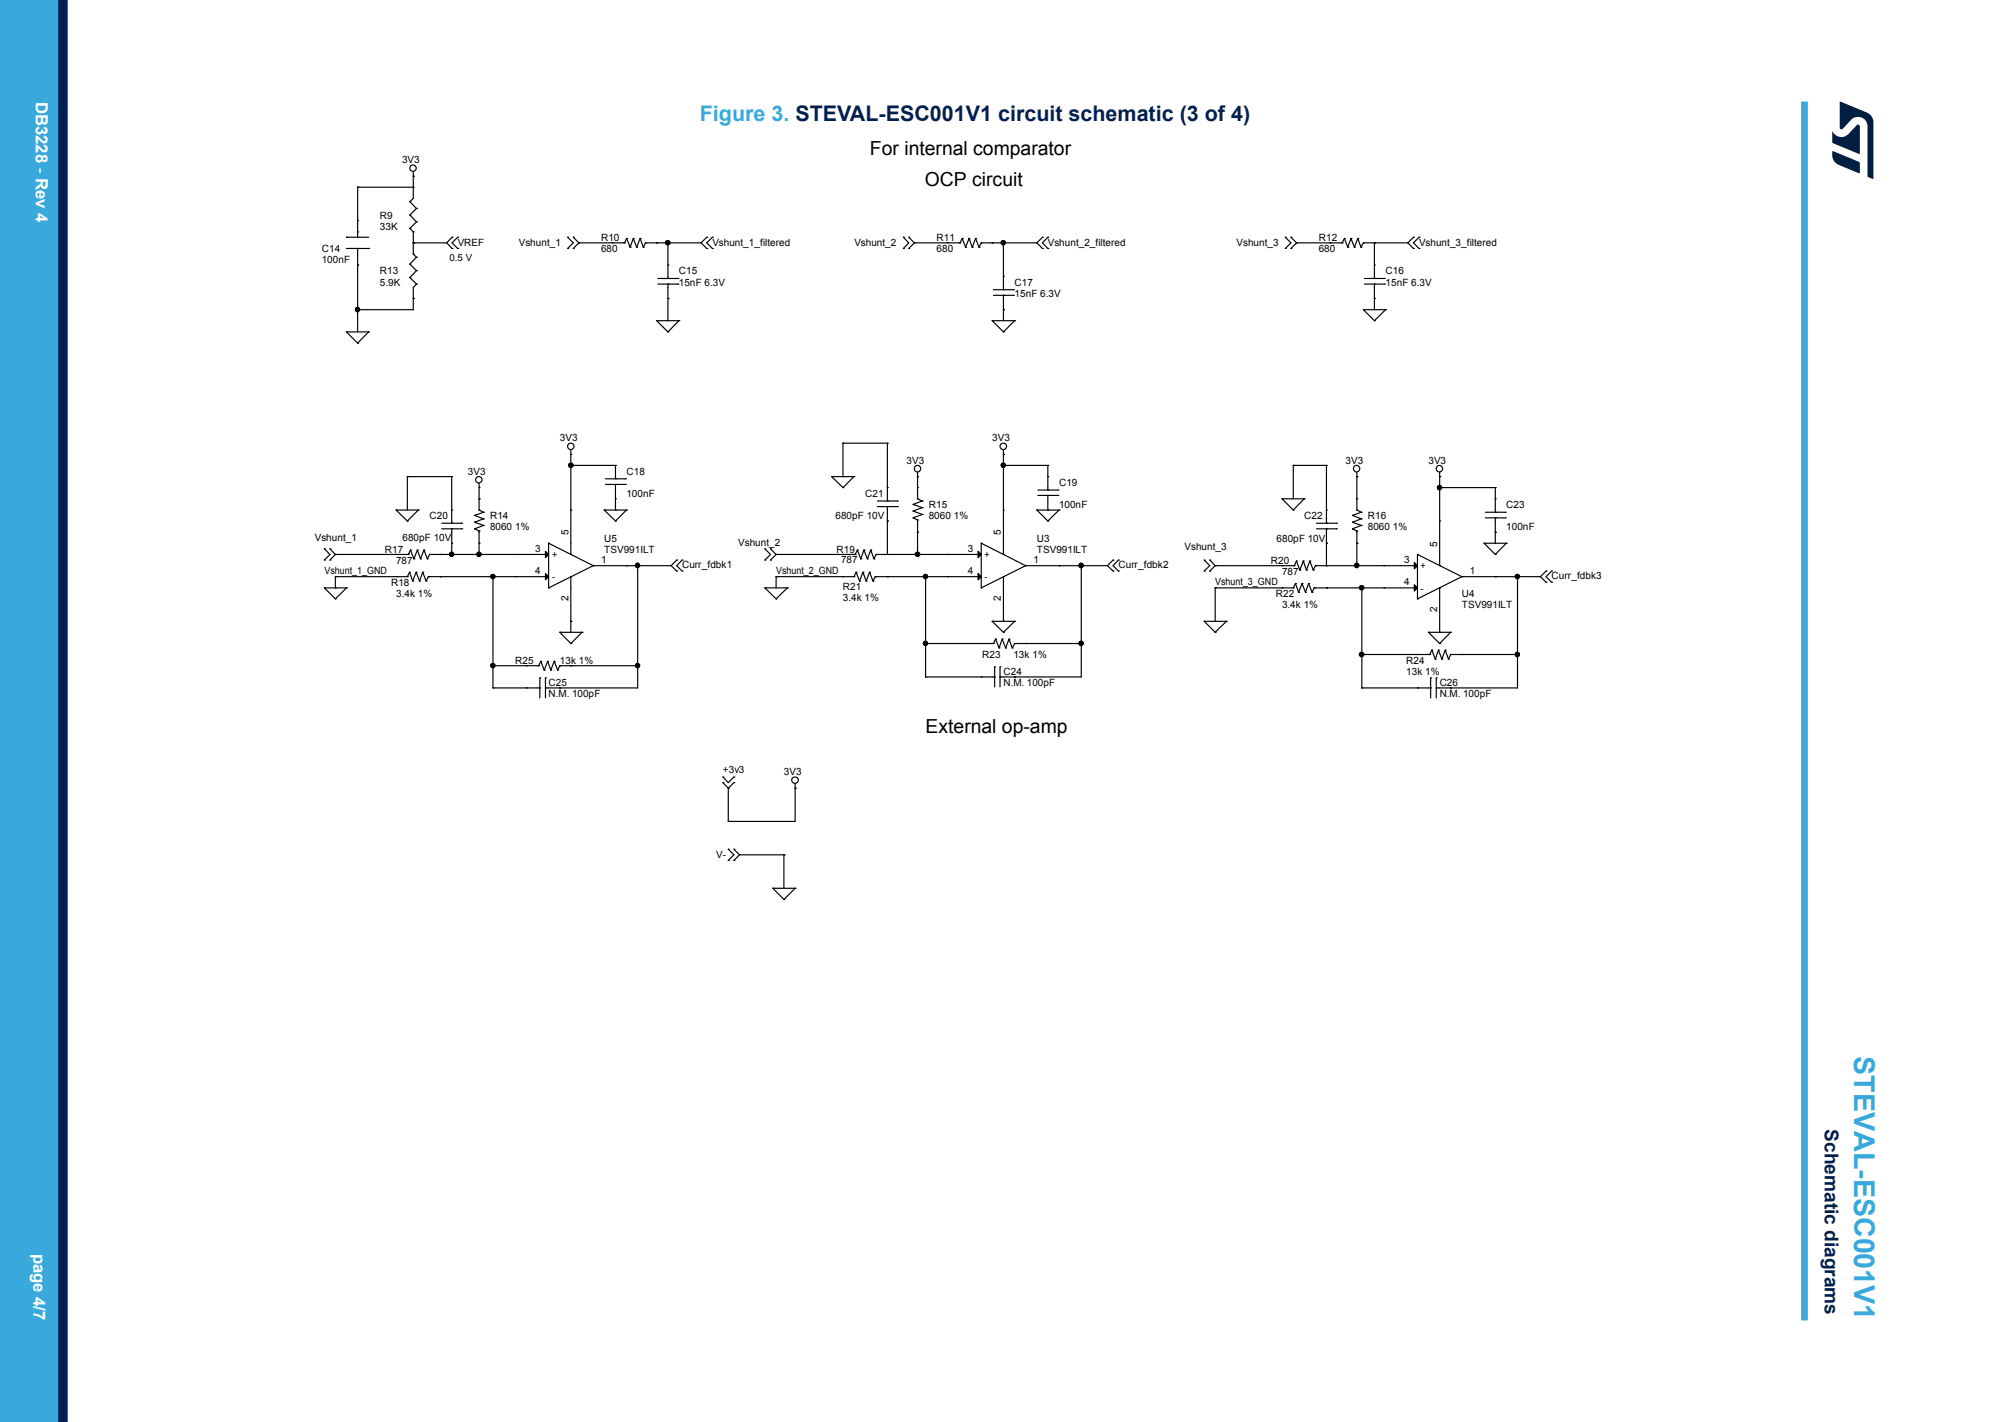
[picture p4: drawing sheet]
<svg xmlns="http://www.w3.org/2000/svg" width="297mm" height="210mm" viewBox="0 0 297 210" stroke-linecap="round" stroke-linejoin="round" font-family="sans-serif">
<g fill="none" stroke="#000" stroke-width=".17">
<path d="M51.2 35h.1M51.2 35h3.2M51.2 36.7h3.2M52.8 36.7h.1M52.8 34.2h.1M52.8 39.1h.1M52.8 32.6h.1M52.8 27.6h.1M52.8 27.6v7.4M52.8 36.7v12.3M52.8 27.6h8.2M54.4 36.7h.1"/>
<path d="M60.5 39h.1M60.5 29.8h.1M60.5 31.8h.1M60.5 33.7h.1M60.5 39l1 1M60.5 29.8l1 1M60.5 31.8l1 1M60.5 33.7l.5 .5M61 26h.1M61 37.5h.1M61 35.9h.1M61 34.2h.1"/>
<path d="M61 27.6h.1M61 25.3v4l-.5 .5M61 34.2v3.3M61 35.9h5M61 37.5l.5 .5M61.5 40h.1M61.5 38h.1M61.5 30.8h.1M61.5 32.8h.1M61.5 40l-1 1M61.5 38l-1 1M61.5 30.8l-1 1"/>
<path d="M61.5 32.8l-1 .9M66 35.9l.8 .8M66.8 35h.1M66.8 36.7h.1M66.8 35l-.8 .9M67.6 36.7h.1M67.6 35h.1M67.6 35l-.8 .9 .8 .8M83.8 35h.1M83.8 36.7h.1M83.8 35l.9 .9-.9 .8M84.7 36.7h.1"/>
<path d="M84.7 35h.1M84.7 35l.8 .9M85.5 35.9h.1M85.5 35.9l-.8 .8M85.5 35.9h6.7M90.4 35.9h.1M92.2 35.9h.1M92.6 35.2h.1M92.6 35.2l-.4 .7M92.6 35.2l.5 1.3M93.1 36.5h.1M93.5 35.2h.1"/>
<path d="M93.5 35.2l-.4 1.3M93.5 35.2l.5 1.3M94 36.5h.1M94.5 35.2h.1M94.5 35.2l-.5 1.3M94.5 35.2l.5 1.3M95 36.5h.1M95.3 35.9h.1M95.3 35.9h8.2M95.3 35.9l-.3 .6M97 35.9h.1M98.6 39.1h.1"/>
<path d="M98.6 35.9h.1M98.6 35.9v5.2M103.5 35.9l.9 .8M104.4 35h.1M104.4 36.7h.1M104.4 35l-.9 .9M105.2 36.7h.1M105.2 35h.1M105.2 35l-.8 .9 .8 .8M133.4 35h.1M133.4 36.7h.1M133.4 35l.8 .9-.8 .8"/>
<path d="M134.2 36.7h.1M134.2 35h.1M134.2 35l.8 .9M135 35.9h.1M135 35.9l-.8 .8M135 35.9h6.8M140 35.9h.1M141.8 35.9h.1M142.1 35.2h.1M142.1 35.2l-.3 .7M142.1 35.2l.5 1.3M142.6 36.5h.1"/>
<path d="M143.1 35.2h.1M143.1 35.2l-.5 1.3M143.1 35.2l.5 1.3M143.6 36.5h.1M144.1 35.2h.1M144.1 35.2l-.5 1.3M144.1 35.2l.5 1.3M144.6 36.5h.1M144.9 35.9h.1M144.9 35.9h8.2M144.9 35.9l-.3 .6M146.5 35.9h.1"/>
<path d="M148.2 35.9h.1M148.2 35.9v6.9M153.1 35.9l.9 .8M154 35h.1M154 36.7h.1M154 35l-.9 .9M154.8 36.7h.1M154.8 35h.1M154.8 35l-.8 .9 .8 .8M189.8 35h.1M189.8 36.7h.1M189.8 35l.9 .9-.9 .8"/>
<path d="M190.7 36.7h.1M190.7 35h.1M190.7 35l.8 .9M191.5 35.9h.1M191.5 35.9l-.8 .8M191.5 35.9h6.7M196.4 35.9h.1M198.2 35.9h.1M198.5 35.2h.1M198.5 35.2l-.3 .7M198.5 35.2l.6 1.3M199.1 36.5h.1"/>
<path d="M199.5 35.2h.1M199.5 35.2l-.4 1.3M199.5 35.2l.5 1.3M200 36.5h.1M200.5 35.2h.1M200.5 35.2l-.5 1.3M200.5 35.2l.5 1.3M201 36.5h.1M201.4 35.9h.1M201.4 35.9l-.4 .6M201.4 35.9h6.5M203 39.1h.1"/>
<path d="M203 35.9h.1M203 35.9v5.2M207.9 35.9l.8 .8M208.7 35h.1M208.7 36.7h.1M208.7 35l-.8 .9M209.6 36.7h.1M209.6 35h.1M209.6 35l-.9 .9 .9 .8M51.2 49h.1M51.2 49h3.2M51.2 49l1.6 1.7"/>
<path d="M52.8 50.7h.1M52.8 45.7h.1M54.4 49h.1M54.4 49l-1.6 1.7M60.5 41h.1M60.5 41l1 1M61 44.1h.1M61.5 42h.1M61.5 42l-.5 .5v3.2h-8.2M97 47.4h.1M97 47.4h3.3M97 47.4l1.6 1.6"/>
<path d="M97.2 42h2.9M97.2 41.1h2.9M98.6 49h.1M98.6 41.1h.1M98.6 42h.1M98.6 44.1h.1M98.6 42v5.4M100.1 42h.1M100.1 41.1h.1M100.3 47.4h.1M100.3 47.4l-1.7 1.6M146.5 47.4h.1"/>
<path d="M146.5 47.4h3.4M146.5 47.4l1.7 1.6M146.7 43.6h3M146.7 42.8h3M148.2 49h.1M148.2 42.8h.1M148.2 43.6h.1M148.2 40.8h.1M148.2 45.7h.1M148.2 43.6v3.8M149.7 43.6h.1M149.7 42.8h.1"/>
<path d="M149.9 47.4h.1M149.9 47.4l-1.7 1.6M201.4 45.7h.1M201.4 45.7h3.2M201.4 45.7l1.6 1.7M201.5 42h3M201.5 41.1h3M203 47.4h.1M203 41.1h.1M203 42h.1M203 44.1h.1M203 42v3.7"/>
<path d="M204.5 42h.1M204.5 41.1h.1M204.6 45.7h.1M204.6 45.7l-1.6 1.7M58.5 75.3h.1M58.5 75.3h3.3M58.5 75.3l1.7 1.6M60.2 76.9h.1M60.2 70.4h.1M60.2 70.4h6.5M60.2 70.4v4.9M61.8 75.3h.1"/>
<path d="M61.8 75.3l-1.6 1.6M65.2 78.1h3M65.2 77.3h3M66.7 77.3h.1M66.7 78.1h.1M66.7 75.3h.1M66.7 70.4h.1M66.7 70.4v6.9M66.7 78.1v3.8M68.2 78.1h.1M68.2 77.3h.1M70.1 78.1h.1"/>
<path d="M70.1 77.1h.1M70.1 76.1h.1M70.1 78.1l.7 .3M70.1 77.1l1.3 .5M70.1 76.1l1.3 .5M70.8 72h.1M70.8 75.3h.1M70.8 78.4h.1M70.8 73.7h.1M70.8 71.4v3.9M70.8 78.4v3.5M70.8 75.3l.6 .3"/>
<path d="M71.4 77.6h.1M71.4 76.6h.1M71.4 75.6h.1M71.4 77.6l-1.3 .5M71.4 76.6l-1.3 .5M71.4 75.6l-1.3 .5M84.3 67.1h.1M84.3 75.3h.1M84.3 68.7h.1M84.3 66.4v15.5M84.3 68.7h6.6M89.2 75.3h.1"/>
<path d="M89.2 75.3h3.3M89.2 75.3l1.7 1.6M89.4 71.5h3M89.4 70.7h3M90.9 76.9h.1M90.9 70.7h.1M90.9 71.5h.1M90.9 68.7h.1M90.9 73.7h.1M90.9 75.3h.1M90.9 68.7v2M90.9 71.5v3.8"/>
<path d="M92.4 71.5h.1M92.4 70.7h.1M92.5 75.3h.1M92.5 75.3l-1.6 1.6M122.8 70.4h.1M122.8 70.4h3.3M122.8 70.4l1.7 1.6M124.5 72h.1M124.5 65.4h.1M124.5 70.4h.1M124.5 65.4h6.6M124.5 65.4v5"/>
<path d="M126.1 70.4h.1M126.1 70.4l-1.6 1.6M129.6 74.8h2.9M129.6 74h2.9M131.1 74h.1M131.1 74.8h.1M131.1 72h.1M131.1 76.9h.1M131.1 65.4h.1M131.1 65.4v8.6M131.1 74.8v7.1M132.5 74.8h.1"/>
<path d="M132.5 74h.1M134.9 76.5h.1M134.9 75.5h.1M134.9 74.5h.1M134.9 76.5l.6 .3M134.9 75.5l1.3 .5M134.9 74.5l1.3 .5M135.5 70.4h.1M135.5 73.7h.1M135.5 76.8h.1M135.5 72h.1M135.5 78.6h.1"/>
<path d="M135.5 69.7v4M135.5 76.8v5.1M135.5 73.7l.7 .3M136.2 76h.1M136.2 75h.1M136.2 74h.1M136.2 76l-1.3 .5M136.2 75l-1.3 .5M136.2 74l-1.3 .5M148.2 67.1h.1M148.2 75.3h.1M148.2 68.7h.1"/>
<path d="M148.2 66.4v15.5M148.2 68.7h6.6M153.1 75.3h.1M153.1 75.3h3.3M153.1 75.3l1.7 1.6M153.3 73.2h2.9M153.3 72.4h2.9M154.8 76.9h.1M154.8 72.4h.1M154.8 73.2h.1M154.8 70.4h.1M154.8 75.3h.1"/>
<path d="M154.8 68.7h.1M154.8 68.7v3.7M154.8 73.2v2.1M156.2 73.2h.1M156.2 72.4h.1M156.4 75.3h.1M156.4 75.3l-1.6 1.6M189.3 73.7h.1M189.3 73.7h3.3M189.3 73.7l1.7 1.6M191 75.3h.1M191 68.7h.1"/>
<path d="M191 68.7h4.9M191 68.7v5M192.6 73.7h.1M192.6 73.7l-1.6 1.6M194.4 78.1h3M194.4 77.3h3M195.9 77.3h.1M195.9 78.1h.1M195.9 75.3h.1M195.9 68.7h.1M195.9 68.7v8.6M195.9 78.1v5.4"/>
<path d="M197.4 78.1h.1M197.4 77.3h.1M199.7 78.1h.1M199.7 77.1h.1M199.7 76.1h.1M199.7 78.1l.7 .3M199.7 77.1l1.3 .5M199.7 76.1l1.3 .5M200.4 70.4h.1M200.4 75.3h.1M200.4 78.4h.1M200.4 73.7h.1"/>
<path d="M200.4 69.7v5.6M200.4 78.4v5.1M200.4 75.3l.6 .3M201 77.6h.1M201 76.6h.1M201 75.6h.1M201 77.6l-1.3 .5M201 76.6l-1.3 .5M201 75.6l-1.3 .5M212.6 70.4h.1M212.6 76.9h.1M212.6 72h.1"/>
<path d="M212.6 69.7v13.8M212.6 72h8.2M219.4 76.5h2.9M219.4 75.6h2.9M220.8 75.6h.1M220.8 76.5h.1M220.8 73.7h.1M220.8 78.6h.1M220.8 72h.1M220.8 72v3.6M220.8 76.5v3.7M222.3 76.5h.1"/>
<path d="M222.3 75.6h.1M47.9 86.8h.1M47.9 81.1h.1M47.9 82.7h.1M47.9 86.8h3.3M47.9 86.8l1.6 1.6M47.9 81.1l.8 .8-.8 .8M48.7 82.7h.1M48.7 81.1h.1M48.7 81.1l.8 .8M49.5 88.4h.1M49.5 86.8h.1"/>
<path d="M49.5 85.2h.1M49.5 81.9h.1M49.5 81.9l-.8 .8M49.5 85.2h10.7M49.5 81.9h10.8M49.5 85.2v1.6M51.2 86.8h.1M51.2 86.8l-1.7 1.6M58.5 81.9h.1M58.5 85.2h.1M60.2 85.2h.1M60.3 81.9h.1"/>
<path d="M60.5 84.5h.1M60.5 84.5l.5 1.3M60.5 84.5l-.3 .7M60.6 81.2h.1M60.6 81.2l-.3 .7M60.6 81.2l.5 1.3M61 85.8h.1M61.1 82.5h.1M61.5 84.5h.1M61.5 84.5l.5 1.3M61.5 84.5l-.5 1.3M61.6 81.2h.1"/>
<path d="M61.6 81.2l-.5 1.3M61.6 81.2l.5 1.3M62 85.8h.1M62.1 82.5h.1M62.4 84.5h.1M62.4 84.5l.5 1.3M62.4 84.5l-.4 1.3M62.6 81.2h.1M62.6 81.2l-.5 1.3M62.6 81.2l.5 1.3M62.9 85.8h.1M63.1 82.5h.1"/>
<path d="M63.3 85.2h.1M63.3 85.2h17.7M63.3 85.2l-.4 .6M63.4 81.9h.1M63.4 81.9h17.6M63.4 81.9l-.3 .6M65.1 81.9h.1M65.1 85.2h.1M66.7 80.2h.1M66.7 81.9h.1M70.8 80.2h.1M70.8 81.9h.1"/>
<path d="M72.8 85.2h.1M72.8 98.3h.1M72.8 98.3h6.7M72.8 85.2v16.4M76.1 81.9h.1M76.1 85.2h.1M77.7 98.3h.1M79.5 98.3h.1M79.9 97.7h.1M79.9 97.7l-.4 .6M79.9 97.7l.5 1.3M80.4 99h.1"/>
<path d="M80.6 81.4l.4 .5-.4 .5zM80.6 84.7l.4 .5-.4 .4zM80.9 97.7h.1M80.9 97.7l-.5 1.3M80.9 97.7l.4 1.3M81 80.2h.1M81 86.8h.1M81 80.2l6.6 3.3M81 80.2v6.6M81.3 99h.1M81.9 97.7h.1M81.9 97.7l-.6 1.3"/>
<path d="M81.9 97.7l.5 1.3M82.4 99h.1M82.7 93.4h.1M82.7 98.3h.1M82.7 93.4h3.3M82.7 93.4l1.6 1.6M82.7 98.3l-.3 .7M82.7 98.3h11.5M84.3 95h.1M84.3 81.9h.1M84.3 85.2h.1M84.3 91.8h.1"/>
<path d="M84.3 98.3h.1M84.3 85.2v8.2M86 93.4h.1M86 93.4l-1.7 1.6M87.6 83.5h.1M87.6 83.5l-6.6 3.3M87.6 83.5h11.5M92.5 83.5h.1M94.2 83.5h.1M94.2 98.3h.1M94.2 83.5v18.1h-13.6M99.1 83.5l.8 .8"/>
<path d="M99.9 82.7h.1M99.9 84.3h.1M99.9 82.7l-.8 .8M100.7 84.3h.1M100.7 82.7h.1M100.7 82.7l-.8 .8 .8 .8M113 86.8h.1M113 81.1h.1M113 82.7h.1M113 86.8h3.3M113 86.8l1.6 1.6M113 81.1l.8 .8-.8 .8"/>
<path d="M113.8 82.7h.1M113.8 81.1h.1M113.8 81.1l.8 .8M114.6 88.4h.1M114.6 85.2h.1M114.6 81.9h.1M114.6 81.9l-.8 .8M114.6 85.2h11.5M114.6 81.9h11.7M114.6 85.2v1.6M116.3 86.8h.1M116.3 86.8l-1.7 1.6"/>
<path d="M124.5 85.2h.1M124.5 81.9h.1M126.1 85.2h.1M126.3 81.9h.1M126.4 84.5h.1M126.4 84.5l.5 1.3M126.4 84.5l-.3 .7M126.6 81.2h.1M126.6 81.2l-.3 .7M126.6 81.2l.5 1.3M126.9 85.8h.1M127.1 82.5h.1"/>
<path d="M127.4 84.5h.1M127.4 84.5l.5 1.3M127.4 84.5l-.5 1.3M127.6 81.2h.1M127.6 81.2l-.5 1.3M127.6 81.2l.5 1.3M127.9 85.8h.1M128.1 82.5h.1M128.4 84.5h.1M128.4 84.5l.5 1.3M128.4 84.5l-.5 1.3M128.6 81.2h.1"/>
<path d="M128.6 81.2l-.5 1.3M128.6 81.2l.5 1.3M128.9 85.8h.1M129.1 82.5h.1M129.3 85.2h.1M129.3 85.2l-.4 .6M129.3 85.2h15.6M129.4 81.9h.1M129.4 81.9h15.5M129.4 81.9l-.3 .6M131.1 85.2h.1M131.1 81.9h.1"/>
<path d="M135.5 81.9h.1M136.7 95h.1M136.7 85.2h.1M136.7 100h.1M136.7 95h10M136.7 100h10.2M136.7 85.2v14.8M140 81.9h.1M140 85.2h.1M144.4 81.4l.5 .5-.5 .5zM144.4 84.7l.5 .5-.5 .4zM144.9 80.2h.1"/>
<path d="M144.9 86.8h.1M144.9 95h.1M144.9 100h.1M144.9 80.2l6.6 3.3M144.9 80.2v6.6M146.5 91.8h.1M146.5 91.8h3.4M146.5 91.8l1.7 1.6M146.7 95h.1M146.9 100h.1M146.9 98.5h.1M146.9 98.5v3"/>
<path d="M147 94.4h.1M147 94.4l-.3 .6M147 94.4l.5 1.3M147.5 95.7h.1M147.7 98.5h.1M147.7 100h.1M147.7 98.5v3M148 94.4h.1M148 94.4l-.5 1.3M148 94.4l.5 1.3M148.2 93.4h.1M148.2 81.9h.1"/>
<path d="M148.2 85.2h.1M148.2 91.8h.1M148.2 85.2v6.6M148.5 95.7h.1M149 94.4h.1M149 94.4l-.5 1.3M149 94.4l.5 1.3M149.5 95.7h.1M149.9 91.8h.1M149.9 95h.1M149.9 100h.1M149.9 91.8l-1.7 1.6"/>
<path d="M149.9 95l-.4 .7M149.9 95h9.8M151.5 83.5h.1M151.5 95h.1M151.5 83.5h12.1M151.5 83.5l-6.6 3.3M156.4 83.5h.1M159.7 95h.1M159.7 83.5h.1M159.7 83.5v16.5h-12M163.6 83.5l.8 .8M164.4 82.7h.1"/>
<path d="M164.4 84.3h.1M164.4 82.7l-.8 .8M165.2 84.3h.1M165.2 82.7h.1M165.2 82.7l-.8 .8 .8 .8M177.8 91.8h.1M177.8 82.7h.1M177.8 84.3h.1M177.8 91.8h3.3M177.8 91.8l1.7 1.6M177.8 82.7l.9 .8-.9 .8M178.7 84.3h.1"/>
<path d="M178.7 82.7h.1M178.7 82.7l.8 .8M179.5 93.4h.1M179.5 86.8h.1M179.5 83.5h.1M179.5 86.8h11.5M179.5 83.5l-.8 .8M179.5 83.5h11.6M179.5 86.8v5M181.1 91.8h.1M181.1 91.8l-1.6 1.6M189.3 86.8h.1"/>
<path d="M189.3 83.5h.1M191 86.8h.1M191.1 83.5h.1M191.3 86.2h.1M191.3 86.2l.5 1.3M191.3 86.2l-.3 .6M191.5 82.9h.1M191.5 82.9l-.4 .6M191.5 82.9l.5 1.3M191.8 87.5h.1M192 84.2h.1M192.3 86.2h.1"/>
<path d="M192.3 86.2l.5 1.3M192.3 86.2l-.5 1.3M192.5 82.9h.1M192.5 82.9l-.5 1.3M192.5 82.9l.4 1.3M192.8 87.5h.1M192.9 84.2h.1M193.3 86.2h.1M193.3 86.2l.5 1.3M193.3 86.2l-.5 1.3M193.4 82.9h.1M193.4 82.9l-.5 1.3"/>
<path d="M193.4 82.9l.6 1.3M193.8 87.5h.1M194 84.2h.1M194.1 86.8h.1M194.1 86.8h15.2M194.1 86.8l-.3 .7M194.3 83.5h.1M194.3 83.5h15M194.3 83.5l-.3 .7M195.9 86.8h.1M195.9 83.5h.1M195.9 80.2h.1"/>
<path d="M200.4 80.2h.1M200.4 83.5h.1M201.1 86.8h.1M201.1 96.7h.1M201.1 96.7h10M201.1 86.8v14.8M204.4 83.5h.1M204.4 86.8h.1M208.9 83.1l.4 .4-.4 .5zM208.9 86.4l.4 .4-.4 .5zM209.3 96.7h.1M209.3 81.9h.1"/>
<path d="M209.3 88.4h.1M209.3 81.9l6.6 3.3M209.3 81.9v6.5M211 93.4h.1M211 93.4h3.2M211 93.4l1.6 1.6M211.1 96.7h.1M211.5 96h.1M211.5 96l-.4 .7M211.5 96l.5 1.3M212 97.3h.1M212.4 96h.1"/>
<path d="M212.4 96l-.4 1.3M212.4 96l.5 1.3M212.6 95h.1M212.6 83.5h.1M212.6 86.8h.1M212.6 93.4h.1M212.6 86.8v6.6M212.9 97.3h.1M213.4 96h.1M213.4 96l-.5 1.3M213.4 96l.5 1.3M213.9 97.3h.1"/>
<path d="M214.2 93.4h.1M214.2 96.7h.1M214.2 93.4l-1.6 1.6M214.2 96.7l-.3 .6M214.2 96.7h9.9M215.9 96.7h.1M215.9 85.2h.1M215.9 85.2h11.6M215.9 85.2l-6.6 3.2M219.2 80.2h.1M219.2 80.2h3.3M219.2 80.2l1.6 1.7"/>
<path d="M220.8 81.9h.1M220.8 85.2h.1M222.5 80.2h.1M222.5 80.2l-1.7 1.7M224.1 85.2h.1M224.1 96.7h.1M224.1 85.2v16.4h-12M227.5 85.2l.8 .8M228.3 84.3h.1M228.3 86h.1M228.3 84.3l-.8 .9M229.2 86h.1"/>
<path d="M229.2 84.3h.1M229.2 84.3l-.9 .9 .9 .8M72.8 101.6h.1M72.8 101.6h6.9M77.7 101.6h.1M79.7 101.6h.1M79.7 100.1h.1M79.7 100.1v3M80.6 100.1h.1M80.6 101.6h.1M80.6 100.1v3M82.7 101.6h.1"/>
<path d="M106.8 115.6h.1M106.8 114.7h.1M106.8 115.6l.8 .8M106.8 114.7l.8 .9 .8-.9M107.6 116.4h.1M107.6 116.4v4.9M108.4 115.6h.1M108.4 114.7h.1M108.4 115.6l-.8 .8M117.4 116.4h.1M117.4 115.7v5.6h-9.8M201.1 101.6h.1"/>
<path d="M201.1 101.6h10.2M209.3 101.6h.1M211.3 101.6h.1M211.3 100.1h.1M211.3 100.1v3M212.1 100.1h.1M212.1 101.6h.1M212.1 100.1v3M214.2 101.6h.1M107.6 125.4h.1M107.6 127.1h.1M107.6 121.3h.1"/>
<path d="M107.6 125.4l.8 .8-.8 .9M108.4 127.1h.1M108.4 125.4h.1M108.4 125.4l.8 .8M109.2 126.2l-.8 .9M109.2 126.2h6.6M114.2 131.2h.1M114.2 131.2h3.2M114.2 131.2l1.6 1.6M115.8 132.8h.1M115.8 126.2h.1M115.8 126.2v5"/>
<path d="M117.4 131.2h.1M117.4 131.2l-1.6 1.6"/>
<circle cx="61" cy="24.8" r=".47"/>
<circle cx="98.6" cy="35.8" r=".32"/>
<circle cx="148.2" cy="35.8" r=".31"/>
<circle cx="52.8" cy="45.7" r=".31"/>
<circle cx="70.7" cy="70.9" r=".47"/>
<circle cx="84.3" cy="65.9" r=".47"/>
<circle cx="84.3" cy="68.7" r=".32"/>
<circle cx="135.5" cy="69.2" r=".48"/>
<circle cx="148.2" cy="68.7" r=".31"/>
<circle cx="148.2" cy="65.9" r=".48"/>
<circle cx="200.3" cy="69.2" r=".48"/>
<circle cx="212.6" cy="69.2" r=".48"/>
<circle cx="212.6" cy="72" r=".32"/>
<circle cx="66.7" cy="81.9" r=".31"/>
<circle cx="70.7" cy="81.9" r=".31"/>
<circle cx="72.8" cy="98.3" r=".31"/>
<circle cx="72.8" cy="85.1" r=".31"/>
<circle cx="94.1" cy="83.5" r=".32"/>
<circle cx="94.2" cy="98.3" r=".31"/>
<circle cx="135.5" cy="81.9" r=".32"/>
<circle cx="136.7" cy="95" r=".31"/>
<circle cx="136.7" cy="85.1" r=".31"/>
<circle cx="159.7" cy="83.5" r=".32"/>
<circle cx="159.7" cy="95" r=".31"/>
<circle cx="200.4" cy="83.5" r=".32"/>
<circle cx="201.1" cy="96.7" r=".32"/>
<circle cx="201.1" cy="86.8" r=".32"/>
<circle cx="224.1" cy="96.7" r=".32"/>
<circle cx="224.1" cy="85.1" r=".31"/>
<circle cx="117.4" cy="115.2" r=".48"/>
</g>
<g fill="#000">
<path d="M80.6 81.4l.4 .5-.4 .5zM80.6 84.7l.4 .5-.4 .4zM144.4 81.4l.5 .5-.5 .5zM144.4 84.7l.5 .5-.5 .4zM208.9 83.1l.4 .4-.4 .5zM208.9 86.4l.4 .4-.4 .5z"/>
<circle cx="98.6" cy="35.8" r=".32"/>
<circle cx="148.2" cy="35.8" r=".31"/>
<circle cx="52.8" cy="45.7" r=".31"/>
<circle cx="84.3" cy="68.7" r=".32"/>
<circle cx="148.2" cy="68.7" r=".31"/>
<circle cx="212.6" cy="72" r=".32"/>
<circle cx="66.7" cy="81.9" r=".31"/>
<circle cx="70.7" cy="81.9" r=".31"/>
<circle cx="72.8" cy="98.3" r=".31"/>
<circle cx="72.8" cy="85.1" r=".31"/>
<circle cx="94.1" cy="83.5" r=".32"/>
<circle cx="94.2" cy="98.3" r=".31"/>
<circle cx="135.5" cy="81.9" r=".32"/>
<circle cx="136.7" cy="95" r=".31"/>
<circle cx="136.7" cy="85.1" r=".31"/>
<circle cx="159.7" cy="83.5" r=".32"/>
<circle cx="159.7" cy="95" r=".31"/>
<circle cx="200.4" cy="83.5" r=".32"/>
<circle cx="201.1" cy="96.7" r=".32"/>
<circle cx="201.1" cy="86.8" r=".32"/>
<circle cx="224.1" cy="96.7" r=".32"/>
<circle cx="224.1" cy="85.1" r=".31"/>
</g>
<path d="M266.5 15v180" fill="none" stroke="#39a9dc" stroke-width="1"/>
<g fill="#39a9dc">
<path d="M0 0h8.6v210h-8.6z" fill-rule="evenodd"/>
<path d="M0 0h7.5v210h-7.5z" fill-rule="evenodd"/>
</g>
<path d="M9.3 0v210" fill="none" stroke="#002052" stroke-width="1.4"/>
<g fill="#001e41">
<path d="M271.7 15l4.1 1.6a1.53 1.53 0 0 1 .9 1.4v8.3l-.1 .1-.8-.3v-7.4a1.4 1.4 0 0 0-.8-1.3 1.4 1.4 0 0 0-1.5 .2l-1.3 1.4-.2 .1-.2-.1z"/>
<path d="M270.6 22.3l3.9 1.6 .2 .2v1.4l-.1 .1-3.1-1.3a1.54 1.54 0 0 1-.9-1.4z"/>
<path d="M270.6 19.4a1.48 1.48 0 0 0 2.4 .4l1.2-1.3 .2-.1 .2 .1 .1 .2v4l-4.1-1.6z"/>
</g>
<text font-size="4.2" fill="#39a9dc" x="273.8" y="155.9" transform="rotate(90 273.8 155.9)">STEVAL-ESC001V1</text>
<text font-size="3.2" fill="#39a9dc" x="103.4" y="17.8">Figure 3. STEVAL-ESC001V1 circuit schematic (3 of 4)</text>
<g font-size="2.9">
<text x="128.5" y="22.9">For internal comparator</text>
<text x="136.6" y="27.4">OCP circuit</text>
<text x="136.7" y="108.3">External op-amp</text>
</g>
<text font-size="2.8" fill="#002052" x="269.5" y="166.8" transform="rotate(90 269.5 166.8)">Schematic diagrams</text>
<g font-size="2.5" fill="#fff">
<text x="5.3" y="15" transform="rotate(90 5.3 15)">DB3228 - Rev 4</text>
<text x="5" y="185.1" transform="rotate(90 5 185.1)">page 4/7</text>
</g>
<g font-size="1.5">
<text x="59.4" y="24.1">3V3</text>
<text x="56.1" y="34">33K</text>
<text x="56.1" y="32.3">R9</text>
<text x="88.8" y="35.6">R10</text>
<text x="138.3" y="35.6">R11</text>
<text x="194.8" y="35.6">R12</text>
<text x="47.5" y="37.2">C14</text>
<text x="47.5" y="38.9">100nF</text>
<text x="56.1" y="40.5">R13</text>
<text x="67.6" y="36.3">VREF</text>
<text x="76.6" y="36.3">Vshunt_1</text>
<text x="88.8" y="37.2">680</text>
<text x="100.3" y="40.5">C15</text>
<text x="105.2" y="36.3">Vshunt_1_filtered</text>
<text x="126.2" y="36.3">Vshunt_2</text>
<text x="138.3" y="37.2">680</text>
<text x="154.8" y="36.3">Vshunt_2_filtered</text>
<text x="182.6" y="36.3">Vshunt_3</text>
<text x="194.8" y="37.2">680</text>
<text x="204.6" y="40.5">C16</text>
<text x="209.6" y="36.3">Vshunt_3_filtered</text>
<text x="56.1" y="42.2">5.9K</text>
<text x="100.3" y="42.2">15nF 6.3V</text>
<text x="149.9" y="43.8">15nF 6.3V</text>
<text x="149.9" y="42.2">C17</text>
<text x="204.6" y="42.2">15nF 6.3V</text>
<text x="82.7" y="65.2">3V3</text>
<text x="146.5" y="65.2">3V3</text>
<text x="69.1" y="70.1">3V3</text>
<text x="92.5" y="70.1">C18</text>
<text x="133.9" y="68.5">3V3</text>
<text x="156.4" y="71.8">C19</text>
<text x="198.7" y="68.5">3V3</text>
<text x="211" y="68.5">3V3</text>
<text x="63.4" y="76.7">C20</text>
<text x="72.4" y="76.7">R14</text>
<text x="92.5" y="73.4">100nF</text>
<text x="123.4" y="76.6">680pF 10V</text>
<text x="127.8" y="73.4">C21</text>
<text x="137.2" y="76.7">8060 1%</text>
<text x="137.2" y="75">R15</text>
<text x="156.4" y="75">100nF</text>
<text x="192.6" y="76.7">C22</text>
<text x="202" y="76.7">R16</text>
<text x="222.5" y="75">C23</text>
<text x="46.5" y="79.9">Vshunt_1</text>
<text x="56.8" y="81.6">R17</text>
<text x="58.5" y="83.3">787</text>
<text x="59.4" y="79.9">680pF 10V</text>
<text x="72.4" y="78.3">8060 1%</text>
<text x="79" y="81.5">3</text>
<text x="81.5" y="82.4">+</text>
<text x="83.9" y="79.1" transform="rotate(-90 83.9 79.1)">5</text>
<text x="88.8" y="83.2">1</text>
<text x="89.2" y="80">U5</text>
<text x="89.2" y="81.6">TSV991ILT</text>
<text x="100.7" y="83.9">Curr_fdbk1</text>
<text x="109" y="80.6">Vshunt_2</text>
<text x="123.5" y="81.6">R19</text>
<text x="124.2" y="83.2">787</text>
<text x="142.9" y="81.5">3</text>
<text x="145.4" y="82.4">+</text>
<text x="147.8" y="79.1" transform="rotate(-90 147.8 79.1)">5</text>
<text x="152.6" y="83.2">1</text>
<text x="153.1" y="80">U3</text>
<text x="153.1" y="81.6">TSV991ILT</text>
<text x="165.2" y="83.9">Curr_fdbk2</text>
<text x="175" y="81.2">Vshunt_3</text>
<text x="187.7" y="83.3">R20</text>
<text x="188.5" y="80">680pF 10V</text>
<text x="202" y="78.3">8060 1%</text>
<text x="207.4" y="83.2">3</text>
<text x="212.3" y="80.7" transform="rotate(-90 212.3 80.7)">5</text>
<text x="222.5" y="78.3">100nF</text>
<text x="47.9" y="84.7">Vshunt_1_GND</text>
<text x="57.8" y="86.5">R18</text>
<text x="58.5" y="88.2">3.4k 1%</text>
<text x="79" y="84.8">4</text>
<text x="81.5" y="85.7">-</text>
<text x="83.9" y="88.8" transform="rotate(-90 83.9 88.8)">2</text>
<text x="114.6" y="84.7">Vshunt_2_GND</text>
<text x="124.5" y="87.2">R21</text>
<text x="124.5" y="88.7">3.4k 1%</text>
<text x="142.9" y="84.8">4</text>
<text x="145.4" y="85.7">-</text>
<text x="147.8" y="88.8" transform="rotate(-90 147.8 88.8)">2</text>
<text x="179.5" y="86.4">Vshunt_3_GND</text>
<text x="188.4" y="88.2">R22</text>
<text x="189.3" y="84.9">787</text>
<text x="189.3" y="89.8">3.4k 1%</text>
<text x="207.4" y="86.5">4</text>
<text x="209.8" y="87.4">-</text>
<text x="209.8" y="84">+</text>
<text x="215.9" y="88.2">U4</text>
<text x="215.9" y="89.8">TSV991ILT</text>
<text x="217.1" y="84.8">1</text>
<text x="229.2" y="85.6">Curr_fdbk3</text>
<text x="212.3" y="90.4" transform="rotate(-90 212.3 90.4)">2</text>
<text x="76.1" y="98">R25</text>
<text x="81" y="101.3">C25</text>
<text x="82.7" y="98">13k 1%</text>
<text x="145.1" y="97.2">R23</text>
<text x="148.2" y="101.3">N.M. 100pF</text>
<text x="148.2" y="99.7">C24</text>
<text x="149.7" y="97.2">13k 1%</text>
<text x="207.7" y="98">R24</text>
<text x="207.7" y="99.7">13k 1%</text>
<text x="212.6" y="101.3">C26</text>
<text x="81" y="103">N.M. 100pF</text>
<text x="212.6" y="103">N.M. 100pF</text>
<text x="106.8" y="114.1">+3v3</text>
<text x="115.8" y="114.5">3V3</text>
<text x="105.8" y="126.6">V-</text>
</g>
<text font-size="1.4" x="66.4" y="38.6">0.5 V</text>
</svg>
